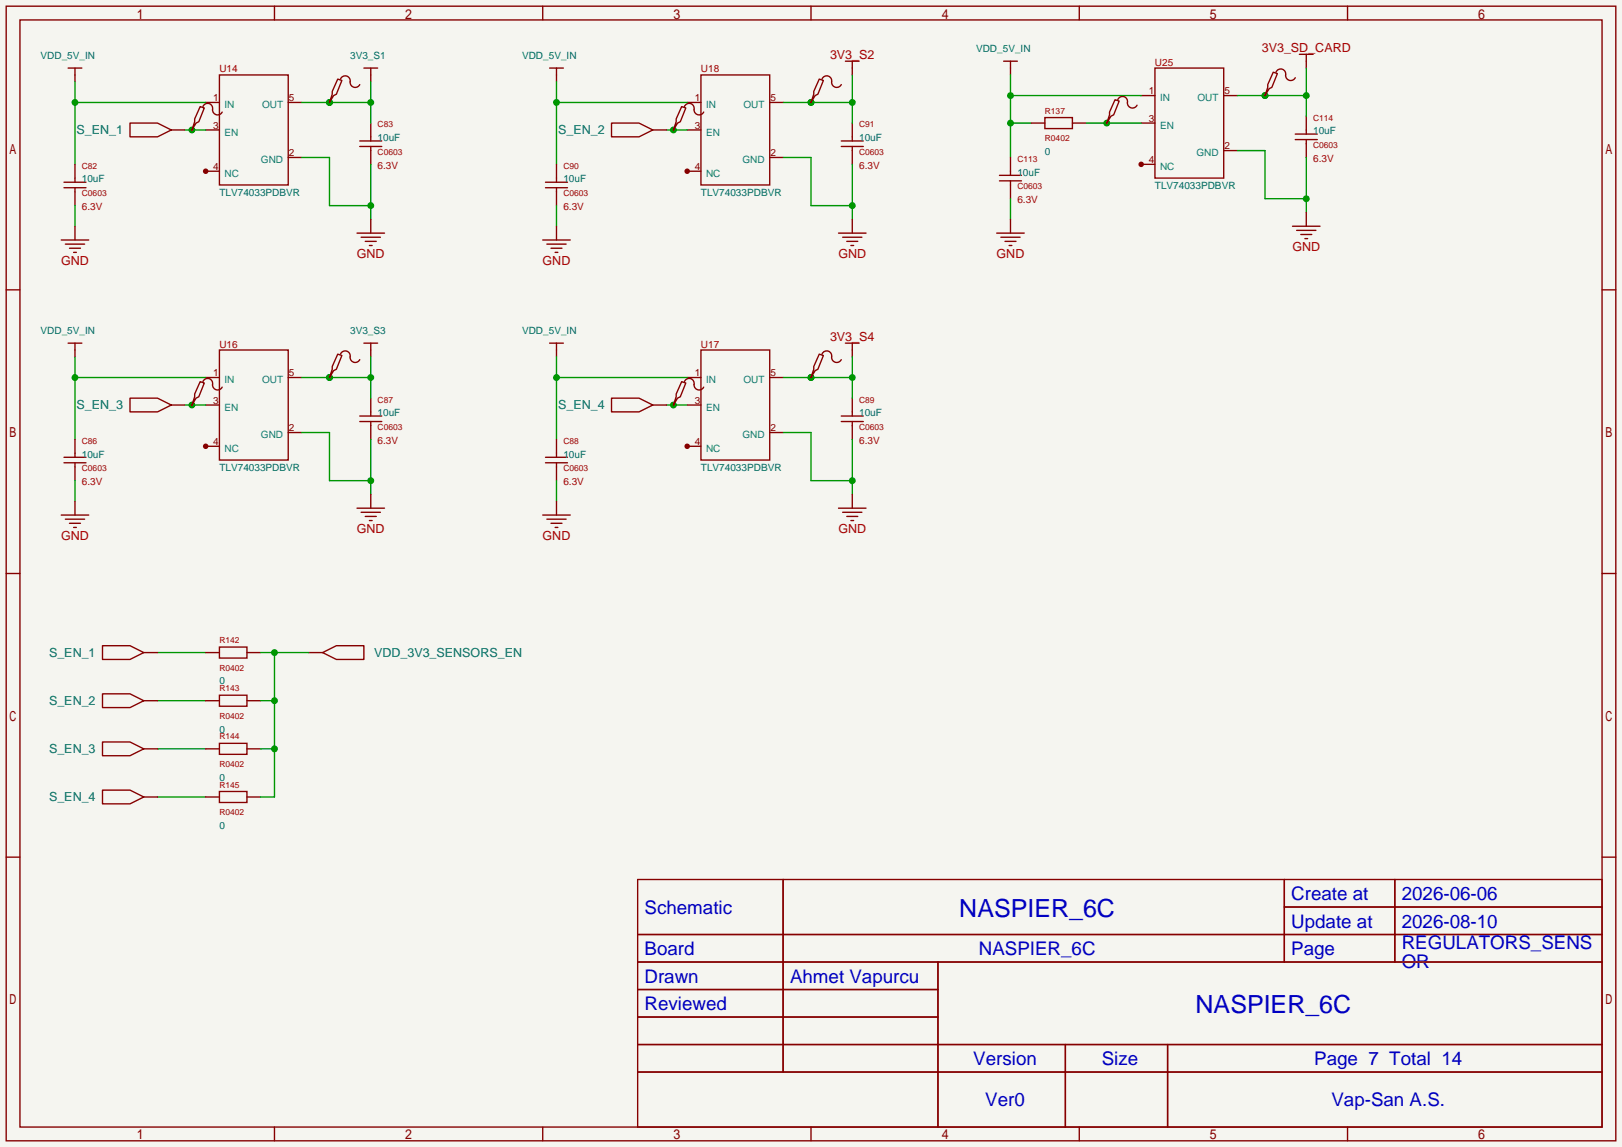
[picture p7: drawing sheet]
<svg xmlns="http://www.w3.org/2000/svg" width="299mm" height="212mm" viewBox="0 0 299 212" stroke-linecap="round" stroke-linejoin="round" font-family="sans-serif">
<path d="M0 0h299.5v211.8h-299.5z" fill="#f5f5f0"/>
<g fill="none" stroke="#850000" stroke-width=".25">
<path d="M1.1 1.1h297.2v209.6h-297.2zM3.7 3.7h292.1v204.5h-292.1zM12.6 12.6h2.5M13.8 12.6v2.5M38 18.9h2.5M40.5 13.8h12.7v20.4h-12.7zM50.7 1.1v2.6M100.2 1.1v2.6M149.7 1.1v2.6M199.3 1.1v2.6M248.8 1.1v2.6M38 24h2.5"/>
<path d="M38 31.6h2.5M53.2 29.1h2.6M1.1 53.5h2.6M295.8 53.5h2.5M1.1 105.9h2.6M295.8 105.9h2.5M1.1 158.3h2.6M295.8 158.3h2.5M117.7 162.4h178.1v45.8h-178.1zM117.7 172.6h178.1M117.7 177.7h178.1M144.6 162.4v35.6"/>
<path d="M173.2 177.7v30.5M237.1 162.4v15.3M237.1 167.5h58.7M257.5 162.4v15.3M117.7 182.8h55.5M117.7 192.9h178.1M117.7 187.8h55.5M117.7 198h178.1M196.7 192.9v15.3M215.6 192.9v15.3M50.7 208.2v2.5M100.2 208.2v2.5"/>
<path d="M149.7 208.2v2.5M199.3 208.2v2.5M248.8 208.2v2.5"/>
</g>
<circle cx="38" cy="31.6" r=".51" fill="#850000"/>
<path d="M53.2 18.9h2.6" fill="none" stroke="#850000" stroke-width=".25"/>
<path d="M13.8 15.1v15.3M13.8 18.9h24.2" fill="none" stroke="#009600" stroke-width=".25"/>
<circle cx="13.8" cy="18.9" r=".63" fill="#009600"/>
<path d="M55.8 18.9h12.7M68.5 15.1v7.6M13.8 38v3.8M34.2 24h3.8" fill="none" stroke="#009600" stroke-width=".25"/>
<g fill="none" stroke="#850000" stroke-width=".25">
<path d="M67.2 12.6h2.5M68.5 12.6v2.5M11.8 34.7h4.1M11.8 33.7h4.1M13.8 30.4v3.3M13.8 34.7v3.3M66.4 27.1h4.1M66.4 26h4.1M68.5 22.7v3.3M68.5 27.1v3.3M11.3 44.3h5.1M12.1 45.1h3.5"/>
<path d="M12.8 45.8h2.1M13.6 46.6h.5M13.8 41.8v2.5"/>
</g>
<g fill="#009600">
<circle cx="60.8" cy="18.9" r=".63"/>
<circle cx="68.5" cy="18.9" r=".63"/>
</g>
<path d="M55.8 29.1h5v8.9h7.7M68.5 30.4v10.1" fill="none" stroke="#009600" stroke-width=".25"/>
<circle cx="68.5" cy="38" r=".63" fill="#009600"/>
<path d="M35.4 23.7v.3M65.9 43.1h5.1M66.7 43.8h3.5M67.4 44.6h2.1M68.2 45.3h.5M68.5 40.5v2.6" fill="none" stroke="#850000" stroke-width=".25"/>
<circle cx="35.4" cy="24" r=".63" fill="#009600"/>
<path d="M37 19.7l.7 .2-1 2.6-.5 .2-.8 1.3 .5-1.5v-.5zM37.5 19.7a.93 .93 0 0 1 1.1-.6 .93 .93 0 0 1 .6 1.1 .94 .94 0 0 0 .7 1 .94 .94 0 0 0 1.1-.5M60.8 18.7v.2" fill="none" stroke="#850000" stroke-width=".25"/>
<circle cx="60.8" cy="18.9" r=".63" fill="#009600"/>
<g fill="none" stroke="#850000" stroke-width=".25">
<path d="M62.4 14.6l.7 .3-1 2.5-.5 .3-.8 1.2 .5-1.5v-.5zM62.9 14.6a.93 .93 0 0 1 1.1-.6 .93 .93 0 0 1 .6 1.1 .94 .94 0 0 0 .7 1 .94 .94 0 0 0 1.1-.5M156.1 11.3h2.5M157.4 11.3v2.5M12.6 63.4h2.5M13.8 63.4v2.5M38 69.7h2.5M38 74.8h2.5M40.5 64.6h12.7v20.4h-12.7zM53.2 79.9h2.6M156.1 63.4h2.5M157.4 63.4v2.5"/>
<path d="M38 82.4h2.5"/>
</g>
<circle cx="38" cy="82.4" r=".51" fill="#850000"/>
<path d="M53.2 69.7h2.6" fill="none" stroke="#850000" stroke-width=".25"/>
<path d="M13.8 65.9v15.3M13.8 69.7h24.2" fill="none" stroke="#009600" stroke-width=".25"/>
<circle cx="13.8" cy="69.7" r=".63" fill="#009600"/>
<g fill="none" stroke="#850000" stroke-width=".25">
<path d="M66.4 77.9h4.1M66.4 76.8h4.1M67.2 63.4h2.5M68.5 63.4v2.5M68.5 73.5v3.3M68.5 77.9v3.3M11.3 95.1h5.1M11.8 85.5h4.1M11.8 84.5h4.1M12.1 95.9h3.5M12.8 96.6h2.1M13.6 97.4h.5"/>
<path d="M13.8 81.2v3.3M13.8 85.5v3.3M13.8 92.6v2.5"/>
</g>
<path d="M55.8 69.7h12.7M68.5 65.9v7.6M13.8 88.8v3.8" fill="none" stroke="#009600" stroke-width=".25"/>
<g fill="#009600">
<circle cx="60.8" cy="69.7" r=".63"/>
<circle cx="68.5" cy="69.7" r=".63"/>
</g>
<path d="M55.8 79.9h5v8.9h7.7M68.5 81.2v10.1" fill="none" stroke="#009600" stroke-width=".25"/>
<circle cx="68.5" cy="88.8" r=".63" fill="#009600"/>
<path d="M60.8 69.5v.2M65.9 93.9h5.1M66.7 94.6h3.5M67.4 95.4h2.1M68.2 96.1h.5M68.5 91.3v2.6" fill="none" stroke="#850000" stroke-width=".25"/>
<circle cx="60.8" cy="69.7" r=".63" fill="#009600"/>
<path d="M62.4 65.4l.7 .3-1 2.5-.5 .3-.8 1.2 .5-1.5v-.5zM62.9 65.4a.93 .93 0 0 1 1.1-.6 .93 .93 0 0 1 .6 1.1 .94 .94 0 0 0 .7 1 .94 .94 0 0 0 1.1-.5M101.5 63.4h2.5M102.7 63.4v2.5M126.9 69.7h2.5M126.9 74.8h2.5M129.4 64.6h12.7v20.4h-12.7zM142.1 79.9h2.6M126.9 82.4h2.5" fill="none" stroke="#850000" stroke-width=".25"/>
<circle cx="126.9" cy="82.4" r=".51" fill="#850000"/>
<path d="M142.1 69.7h2.6" fill="none" stroke="#850000" stroke-width=".25"/>
<path d="M102.7 65.9v15.3M102.7 69.7h24.2" fill="none" stroke="#009600" stroke-width=".25"/>
<circle cx="102.7" cy="69.7" r=".63" fill="#009600"/>
<g fill="none" stroke="#850000" stroke-width=".25">
<path d="M155.3 77.9h4.1M155.3 76.8h4.1M157.4 73.5v3.3M157.4 77.9v3.3M100.2 95.1h5.1M100.7 85.5h4.1M100.7 84.5h4.1M101 95.9h3.5M101.7 96.6h2.1M102.5 97.4h.5M102.7 81.2v3.3M102.7 85.5v3.3"/>
<path d="M102.7 92.6v2.5"/>
</g>
<path d="M144.7 69.7h12.7M157.4 65.9v7.6M102.7 88.8v3.8" fill="none" stroke="#009600" stroke-width=".25"/>
<g fill="#009600">
<circle cx="149.7" cy="69.7" r=".63"/>
<circle cx="157.4" cy="69.7" r=".63"/>
</g>
<path d="M144.7 79.9h5v8.9h7.7M157.4 81.2v10.1" fill="none" stroke="#009600" stroke-width=".25"/>
<circle cx="157.4" cy="88.8" r=".63" fill="#009600"/>
<path d="M149.7 69.5v.2M154.8 93.9h5.1M155.6 94.6h3.5M156.3 95.4h2.1M157.1 96.1h.5M157.4 91.3v2.6" fill="none" stroke="#850000" stroke-width=".25"/>
<circle cx="149.7" cy="69.7" r=".63" fill="#009600"/>
<path d="M101.5 12.6h2.5M102.7 12.6v2.5M126.9 18.9h2.5M129.4 13.8h12.7v20.4h-12.7zM126.9 24h2.5M126.9 31.6h2.5M142.1 29.1h2.6M151.3 65.4l.7 .3-1 2.5-.5 .3-.8 1.2 .5-1.5v-.5zM151.8 65.4a.93 .93 0 0 1 1.1-.6 .93 .93 0 0 1 .6 1.1 .94 .94 0 0 0 .7 1 .94 .94 0 0 0 1.1-.5" fill="none" stroke="#850000" stroke-width=".25"/>
<circle cx="126.9" cy="31.6" r=".51" fill="#850000"/>
<path d="M142.1 18.9h2.6" fill="none" stroke="#850000" stroke-width=".25"/>
<path d="M102.7 15.1v15.3M102.7 18.9h24.2" fill="none" stroke="#009600" stroke-width=".25"/>
<circle cx="102.7" cy="18.9" r=".63" fill="#009600"/>
<g fill="none" stroke="#850000" stroke-width=".25">
<path d="M100.7 34.7h4.1M100.7 33.7h4.1M102.7 30.4v3.3M102.7 34.7v3.3M155.3 27.1h4.1M155.3 26h4.1M157.4 22.7v3.3M157.4 27.1v3.3M100.2 44.3h5.1M101 45.1h3.5M101.7 45.8h2.1M102.5 46.6h.5"/>
<path d="M102.7 41.8v2.5"/>
</g>
<path d="M144.7 18.9h12.7M157.4 13.8v8.9M102.7 38v3.8" fill="none" stroke="#009600" stroke-width=".25"/>
<g fill="#009600">
<circle cx="149.7" cy="18.9" r=".63"/>
<circle cx="157.4" cy="18.9" r=".63"/>
</g>
<path d="M144.7 29.1h5v8.9h7.7M157.4 30.4v10.1" fill="none" stroke="#009600" stroke-width=".25"/>
<circle cx="157.4" cy="38" r=".63" fill="#009600"/>
<path d="M149.7 18.7v.2M154.8 43.1h5.1M155.6 43.8h3.5M156.3 44.6h2.1M157.1 45.3h.5M157.4 40.5v2.6" fill="none" stroke="#850000" stroke-width=".25"/>
<circle cx="149.7" cy="18.9" r=".63" fill="#009600"/>
<path d="M151.3 14.6l.7 .3-1 2.5-.5 .3-.8 1.2 .5-1.5v-.5zM151.8 14.6a.93 .93 0 0 1 1.1-.6 .93 .93 0 0 1 .6 1.1 .94 .94 0 0 0 .7 1 .94 .94 0 0 0 1.1-.5M185.3 11.3h2.5M186.6 11.3v2.5M210.7 17.7h2.5M213.2 12.6h12.7v20.3h-12.7zM239.9 10h2.5M241.2 10v2.6M210.7 22.7h2.5M210.7 30.4h2.5M225.9 27.8h2.6" fill="none" stroke="#850000" stroke-width=".25"/>
<circle cx="210.7" cy="30.4" r=".51" fill="#850000"/>
<path d="M225.9 17.7h2.6" fill="none" stroke="#850000" stroke-width=".25"/>
<path d="M186.6 13.8v15.3M186.6 17.7h24.1M186.6 22.7h3.8" fill="none" stroke="#009600" stroke-width=".25"/>
<g fill="#009600">
<circle cx="186.6" cy="17.7" r=".63"/>
<circle cx="186.6" cy="22.7" r=".63"/>
</g>
<g fill="none" stroke="#850000" stroke-width=".25">
<path d="M184.5 33.4h4.1M184.5 32.4h4.1M186.6 29.1v3.3M186.6 33.4v3.3M190.4 22.7h2.5M192.9 21.7h5.1v2h-5.1zM198 22.7h2.5M239.1 25.8h4.1M239.1 24.8h4.1M241.2 21.5v3.3M241.2 25.8v3.3M184 43.1h5.1"/>
<path d="M184.8 43.8h3.5M185.5 44.6h2.1M186.3 45.3h.5M186.6 40.5v2.6"/>
</g>
<path d="M228.5 17.7h12.7M241.2 12.6v8.9M186.6 36.7v3.8M200.5 22.7h10.2" fill="none" stroke="#009600" stroke-width=".25"/>
<g fill="#009600">
<circle cx="233.6" cy="17.7" r=".63"/>
<circle cx="241.2" cy="17.7" r=".63"/>
</g>
<path d="M228.5 27.8h5.1v8.9h7.6M241.2 29.1v10.1" fill="none" stroke="#009600" stroke-width=".25"/>
<circle cx="241.2" cy="36.7" r=".63" fill="#009600"/>
<path d="M204.3 22.5v.2M241.2 39.2v2.6M238.6 41.8h5.1M239.4 42.5h3.6M240.2 43.3h2M240.9 44.1h.5" fill="none" stroke="#850000" stroke-width=".25"/>
<circle cx="204.3" cy="22.7" r=".63" fill="#009600"/>
<path d="M205.9 18.4l.7 .3-1 2.5-.5 .3-.8 1.2 .6-1.5v-.5zM206.4 18.4a.93 .93 0 0 1 1.1-.5 .93 .93 0 0 1 .7 1 .94 .94 0 0 0 .6 1 .94 .94 0 0 0 1.1-.5M233.6 17.4v.3" fill="none" stroke="#850000" stroke-width=".25"/>
<circle cx="233.6" cy="17.7" r=".63" fill="#009600"/>
<path d="M235.1 13.3l.7 .3-1 2.5-.5 .3-.7 1.3 .5-1.6v-.5zM235.6 13.3a.93 .93 0 0 1 1.1-.5 .93 .93 0 0 1 .7 1 .94 .94 0 0 0 .6 1 .94 .94 0 0 0 1.1-.4M24 22.7h5.1l2.5 1.3-2.5 1.3h-5.1zM31.6 24h2.6M35.4 74.5v.3M57 120.5h2.6M59.6 120.5l2.5-1.2h5.1v2.5h-5.1z" fill="none" stroke="#850000" stroke-width=".25"/>
<path d="M34.2 74.8h3.8" fill="none" stroke="#009600" stroke-width=".25"/>
<circle cx="35.4" cy="74.8" r=".63" fill="#009600"/>
<path d="M124.3 23.7v.3M24 73.5h5.1l2.5 1.3-2.5 1.3h-5.1zM31.6 74.8h2.6M37 70.5l.7 .2-1 2.6-.5 .2-.8 1.3 .5-1.5v-.5zM37.5 70.5a.93 .93 0 0 1 1.1-.6 .93 .93 0 0 1 .6 1.1 .94 .94 0 0 0 .7 1 .94 .94 0 0 0 1.1-.5" fill="none" stroke="#850000" stroke-width=".25"/>
<path d="M123.1 24h3.8" fill="none" stroke="#009600" stroke-width=".25"/>
<circle cx="124.3" cy="24" r=".63" fill="#009600"/>
<path d="M125.9 19.7l.7 .2-1 2.6-.5 .2-.8 1.3 .5-1.5v-.5zM126.4 19.7a.93 .93 0 0 1 1.1-.6 .93 .93 0 0 1 .6 1.1 .94 .94 0 0 0 .7 1 .94 .94 0 0 0 1.1-.5M112.9 22.7h5.1l2.5 1.3-2.5 1.3h-5.1zM120.5 24h2.6M124.3 74.5v.3" fill="none" stroke="#850000" stroke-width=".25"/>
<path d="M123.1 74.8h3.8" fill="none" stroke="#009600" stroke-width=".25"/>
<circle cx="124.3" cy="74.8" r=".63" fill="#009600"/>
<g fill="none" stroke="#850000" stroke-width=".25">
<path d="M112.9 73.5h5.1l2.5 1.3-2.5 1.3h-5.1zM120.5 74.8h2.6M125.9 70.5l.7 .2-1 2.6-.5 .2-.8 1.3 .5-1.5v-.5zM126.4 70.5a.93 .93 0 0 1 1.1-.6 .93 .93 0 0 1 .6 1.1 .94 .94 0 0 0 .7 1 .94 .94 0 0 0 1.1-.5M18.9 119.3h5.1l2.5 1.2-2.5 1.3h-5.1zM40.5 119.5h5.1v2h-5.1zM18.9 128.1h5.1l2.5 1.3-2.5 1.3h-5.1zM18.9 137h5.1l2.5 1.3-2.5 1.3h-5.1zM26.5 120.5h2.6M26.5 129.4h2.6M26.5 138.3h2.6M38 120.5h2.5"/>
<path d="M38 129.4h2.5M38 138.3h2.5M40.5 128.4h5.1v2h-5.1zM40.5 137.3h5.1v2h-5.1zM45.6 120.5h2.5M45.6 129.4h2.5M45.6 138.3h2.5M18.9 145.9h5.1l2.5 1.3-2.5 1.3h-5.1zM26.5 147.2h2.6M38 147.2h2.5M40.5 146.2h5.1v2h-5.1zM45.6 147.2h2.5"/>
</g>
<path d="M29.1 120.5h8.9M29.1 129.4h8.9M29.1 138.3h8.9M48.1 120.5h8.9M48.1 129.4h2.6M48.1 138.3h2.6M50.7 120.5v26.7h-2.6M29.1 147.2h8.9" fill="none" stroke="#009600" stroke-width=".25"/>
<g fill="#009600">
<circle cx="50.7" cy="129.4" r=".63"/>
<circle cx="50.7" cy="120.5" r=".63"/>
<circle cx="50.7" cy="138.3" r=".63"/>
</g>
<g font-size="4.6" fill="#0000c2">
<text x="177.1" y="169.4">NASPIER_6C</text>
<text x="220.7" y="187.1">NASPIER_6C</text>
</g>
<g font-size="3.5" fill="#0000c2">
<text x="238.4" y="166.2">Create at</text>
<text x="258.8" y="166.2">2026-06-06</text>
<text x="119" y="168.8">Schematic</text>
<text x="238.4" y="171.3">Update at</text>
<text x="258.8" y="171.3">2026-08-10</text>
<text x="119" y="176.4">Board</text>
<text x="180.7" y="176.4">NASPIER_6C</text>
<text x="238.4" y="176.4">Page</text>
<text x="258.8" y="175.2">REGULATORS_SENS</text>
<text x="258.8" y="178.7">OR</text>
<text x="119" y="181.5">Drawn</text>
<text x="145.9" y="181.5">Ahmet Vapurcu</text>
<text x="119" y="186.6">Reviewed</text>
<text x="179.7" y="196.7">Version</text>
<text x="203.4" y="196.7">Size</text>
<text x="242.6" y="196.7">Page 7 Total 14</text>
<text x="181.9" y="204.3">Ver0</text>
<text x="245.8" y="204.3">Vap-San A.S.</text>
</g>
<g font-size="2.3" fill="#a90000">
<text x="153.2" y="10.8">3V3_S2</text>
<text x="233" y="9.6">3V3_SD_CARD</text>
<text x="65.9" y="47.7">GND</text>
<text x="154.8" y="47.7">GND</text>
<text x="184" y="47.7">GND</text>
<text x="238.6" y="46.4">GND</text>
<text x="11.3" y="48.9">GND</text>
<text x="100.2" y="48.9">GND</text>
<text x="153.2" y="62.9">3V3_S4</text>
<text x="11.3" y="99.7">GND</text>
<text x="65.9" y="98.5">GND</text>
<text x="100.2" y="99.7">GND</text>
<text x="154.8" y="98.5">GND</text>
</g>
<g font-size="2.3" fill="#006464">
<text x="14.1" y="24.8">S_EN_1</text>
<text x="103" y="24.8">S_EN_2</text>
<text x="14.1" y="75.6">S_EN_3</text>
<text x="103" y="75.6">S_EN_4</text>
<text x="9.1" y="121.3">S_EN_1</text>
<text x="69.1" y="121.3">VDD_3V3_SENSORS_EN</text>
<text x="9.1" y="130.2">S_EN_2</text>
<text x="9.1" y="139.1">S_EN_3</text>
<text x="9.1" y="148">S_EN_4</text>
</g>
<g font-size="1.8" fill="#006464">
<text x="7.5" y="10.8">VDD_5V_IN</text>
<text x="64.6" y="10.8">3V3_S1</text>
<text x="96.4" y="10.8">VDD_5V_IN</text>
<text x="180.2" y="9.6">VDD_5V_IN</text>
<text x="69.7" y="26.1">10uF</text>
<text x="158.6" y="26.1">10uF</text>
<text x="192.9" y="28.6">0</text>
<text x="242.4" y="24.8">10uF</text>
<text x="15.1" y="33.7">10uF</text>
<text x="104" y="33.7">10uF</text>
<text x="187.8" y="32.4">10uF</text>
<text x="213.2" y="35">TLV74033PDBVR</text>
<text x="40.5" y="36.2">TLV74033PDBVR</text>
<text x="129.4" y="36.2">TLV74033PDBVR</text>
<text x="7.5" y="61.6">VDD_5V_IN</text>
<text x="64.6" y="61.6">3V3_S3</text>
<text x="96.4" y="61.6">VDD_5V_IN</text>
<text x="69.7" y="76.9">10uF</text>
<text x="158.6" y="76.9">10uF</text>
<text x="15.1" y="84.5">10uF</text>
<text x="40.5" y="87">TLV74033PDBVR</text>
<text x="104" y="84.5">10uF</text>
<text x="129.4" y="87">TLV74033PDBVR</text>
<text x="40.5" y="126.4">0</text>
<text x="40.5" y="135.3">0</text>
<text x="40.5" y="144.2">0</text>
<text x="40.5" y="153.1">0</text>
</g>
<g font-size="1.8" fill="#a90000">
<text x="40.5" y="13.4">U14</text>
<text x="129.4" y="13.4">U18</text>
<text x="213.2" y="12.1">U25</text>
<text x="242.4" y="29.9">6.3V</text>
<text x="69.7" y="31.2">6.3V</text>
<text x="158.6" y="31.2">6.3V</text>
<text x="15.1" y="38.8">6.3V</text>
<text x="104" y="38.8">6.3V</text>
<text x="187.8" y="37.5">6.3V</text>
<text x="40.5" y="64.2">U16</text>
<text x="129.4" y="64.2">U17</text>
<text x="69.7" y="82">6.3V</text>
<text x="158.6" y="82">6.3V</text>
<text x="15.1" y="89.6">6.3V</text>
<text x="104" y="89.6">6.3V</text>
</g>
<g font-size="1.8" fill="#840000">
<text x="212.1" y="17.4">1</text>
<text x="226.1" y="17.4">5</text>
<text x="39.4" y="18.7">1</text>
<text x="39.4" y="23.8">3</text>
<text x="53.3" y="18.7">5</text>
<text x="128.3" y="18.7">1</text>
<text x="128.3" y="23.8">3</text>
<text x="142.2" y="18.7">5</text>
<text x="212.1" y="22.5">3</text>
<text x="53.3" y="28.9">2</text>
<text x="142.2" y="28.9">2</text>
<text x="226.1" y="27.6">2</text>
<text x="39.4" y="31.4">4</text>
<text x="128.3" y="31.4">4</text>
<text x="212.1" y="30.1">4</text>
<text x="39.4" y="69.5">1</text>
<text x="53.3" y="69.5">5</text>
<text x="128.3" y="69.5">1</text>
<text x="142.2" y="69.5">5</text>
<text x="39.4" y="74.6">3</text>
<text x="128.3" y="74.6">3</text>
<text x="39.4" y="82.2">4</text>
<text x="53.3" y="79.7">2</text>
<text x="128.3" y="82.2">4</text>
<text x="142.2" y="79.7">2</text>
</g>
<g font-size="1.8" fill="#008484">
<text x="41.5" y="20">IN</text>
<text x="48.4" y="20">OUT</text>
<text x="130.4" y="20">IN</text>
<text x="137.3" y="20">OUT</text>
<text x="214.2" y="18.7">IN</text>
<text x="214.2" y="23.8">EN</text>
<text x="221.1" y="18.7">OUT</text>
<text x="41.5" y="25">EN</text>
<text x="130.4" y="25">EN</text>
<text x="220.9" y="28.9">GND</text>
<text x="41.5" y="32.7">NC</text>
<text x="48.2" y="30.1">GND</text>
<text x="130.4" y="32.7">NC</text>
<text x="137.1" y="30.1">GND</text>
<text x="214.2" y="31.4">NC</text>
<text x="41.5" y="70.8">IN</text>
<text x="48.4" y="70.8">OUT</text>
<text x="130.4" y="70.8">IN</text>
<text x="137.3" y="70.8">OUT</text>
<text x="41.5" y="75.8">EN</text>
<text x="130.4" y="75.8">EN</text>
<text x="41.5" y="83.5">NC</text>
<text x="48.2" y="80.9">GND</text>
<text x="130.4" y="83.5">NC</text>
<text x="137.1" y="80.9">GND</text>
</g>
<g font-size="1.6" fill="#a90000">
<text x="69.7" y="23.5">C83</text>
<text x="158.6" y="23.5">C91</text>
<text x="192.9" y="21">R137</text>
<text x="242.4" y="22.3">C114</text>
<text x="69.7" y="28.6">C0603</text>
<text x="158.6" y="28.6">C0603</text>
<text x="187.8" y="29.9">C113</text>
<text x="192.9" y="26.1">R0402</text>
<text x="242.4" y="27.4">C0603</text>
<text x="15.1" y="31.2">C82</text>
<text x="104" y="31.2">C90</text>
<text x="187.8" y="35">C0603</text>
<text x="15.1" y="36.2">C0603</text>
<text x="104" y="36.2">C0603</text>
<text x="69.7" y="74.3">C87</text>
<text x="158.6" y="74.3">C89</text>
<text x="15.1" y="82">C86</text>
<text x="69.7" y="79.4">C0603</text>
<text x="104" y="82">C88</text>
<text x="158.6" y="79.4">C0603</text>
<text x="15.1" y="87">C0603</text>
<text x="104" y="87">C0603</text>
<text x="40.5" y="118.8">R142</text>
<text x="40.5" y="123.9">R0402</text>
<text x="40.5" y="127.7">R143</text>
<text x="40.5" y="132.8">R0402</text>
<text x="40.5" y="136.6">R144</text>
<text x="40.5" y="141.7">R0402</text>
<text x="40.5" y="145.5">R145</text>
<text x="40.5" y="150.5">R0402</text>
</g>
</svg>
